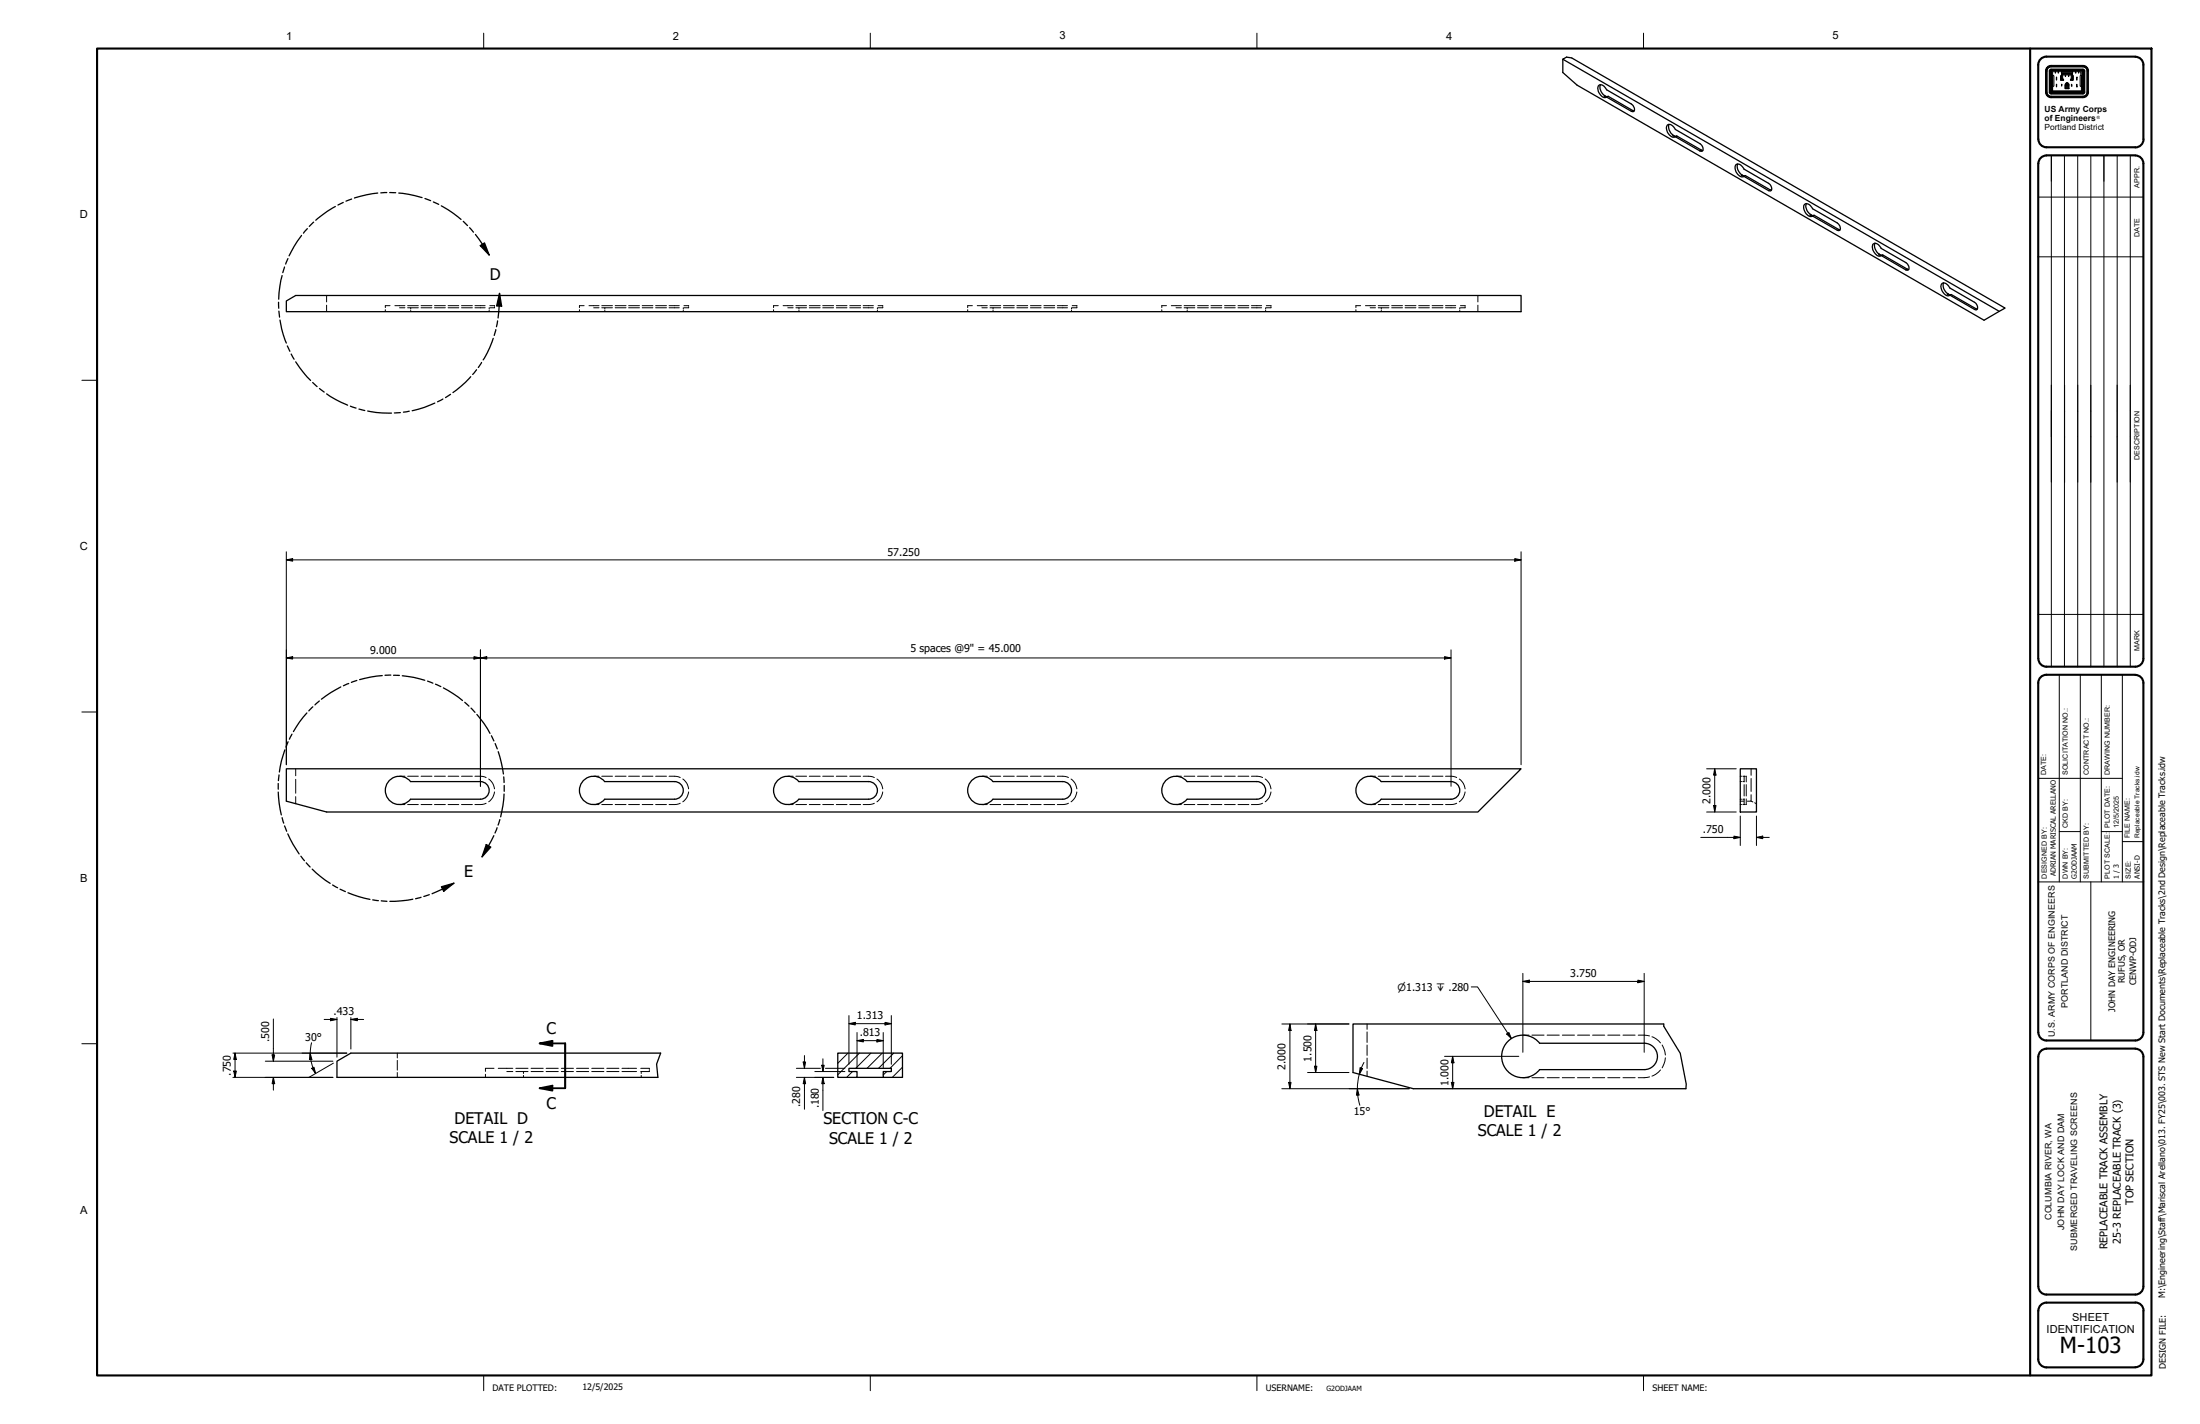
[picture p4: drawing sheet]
<svg xmlns="http://www.w3.org/2000/svg" width="864mm" height="559mm" viewBox="0 0 864 559" stroke-linecap="round" stroke-linejoin="round" font-family="sans-serif">
<!-- layer: Hatch (ANSI) -->
<path d="M332.9 413.3l-4 4M337.4 413.3l-8.5 8.5M341.9 413.3l-6 5.9M346.3 413.3l-5.9 5.9M350.8 413.3l-5.9 5.9M354.3 418.8l-4 4M354.3 414.3l-4.9 4.9M334.6 420.5l-2.2 2.3M348.1 420.5l-1.4 1.3" fill="none" stroke="#000" stroke-width=".39"/>
<!-- layer: Hidden (ANSI) -->
<g fill="none" stroke="#000" stroke-width=".39">
<path d="M128.2 116v2.5M128.2 119.8v2.5M153.1 120h-1.8v.7M155 120h3.9M160 120h4.2M165.3 120h4.2M170.6 120h4.2M175.9 120h4.2M181.2 120h4.2M186.4 120h4M192.3 120h1.8v.2M229.3 120h-1.8v.7"/>
<path d="M231.2 120h3.9M236.2 120h4.2M241.5 120h4.2M246.8 120h4.2M252.1 120h4.2M257.4 120h4.2M262.6 120h4M268.5 120h1.8v.2M305.5 120h-1.8v.7M307.4 120h3.9M312.4 120h4.2M317.7 120h4.2"/>
<path d="M323 120h4.2M328.3 120h4.2M333.6 120h4.2M338.8 120h4M344.7 120h1.8v.2M381.7 120h-1.8v.7M383.6 120h3.9M388.6 120h4.2M393.9 120h4.2M399.2 120h4.2M404.5 120h4.2M409.8 120h4.2"/>
<path d="M415 120h4M420.9 120h1.8v.2M457.9 120h-1.8v.7M459.8 120h3.9M464.8 120h4.2M470.1 120h4.2M475.4 120h4.2M480.7 120h4.2M486 120h4.2M491.2 120h4M497.1 120h1.8v.2M534.1 120h-1.8v.7"/>
<path d="M536 120h3.9M541 120h4.2M546.3 120h4.2M551.6 120h4.2M556.9 120h4.2M562.2 120h4.2M567.4 120h4M573.3 120h1.8v.2M580.1 116v2.5M580.1 119.8v2.5M151.3 121.5v.8M156.8 120.8h2.1"/>
<path d="M160 120.8h4.2M161.2 120.8v.5M161.2 121.8v.5M165.3 120.8h4.2M170.6 120.8h4.2M175.9 120.8h4.2M181.2 120.8h4.2M186.4 120.8h4M192 120.8v.5M192 121.8v.5M194.1 120.5v.3h-1.8M227.5 121.5v.8"/>
<path d="M233 120.8h2.1M236.2 120.8h4.2M237.4 120.8v.5M237.4 121.8v.5M241.5 120.8h4.2M246.8 120.8h4.2M252.1 120.8h4.2M257.4 120.8h4.2M262.6 120.8h4M268.2 120.8v.5M268.2 121.8v.5M270.3 120.5v.3h-1.8"/>
<path d="M303.7 121.5v.8M309.2 120.8h2.1M312.4 120.8h4.2M313.6 120.8v.5M313.6 121.8v.5M317.7 120.8h4.2M323 120.8h4.2M328.3 120.8h4.2M333.6 120.8h4.2M338.8 120.8h4M344.4 120.8v.5M344.4 121.8v.5"/>
<path d="M346.5 120.5v.3h-1.8M379.9 121.5v.8M385.4 120.8h2.1M388.6 120.8h4.2M389.8 120.8v.5M389.8 121.8v.5M393.9 120.8h4.2M399.2 120.8h4.2M404.5 120.8h4.2M409.8 120.8h4.2M415 120.8h4M420.6 120.8v.5"/>
<path d="M420.6 121.8v.5M422.7 120.5v.3h-1.8M456.1 121.5v.8M461.6 120.8h2.1M464.8 120.8h4.2M466 120.8v.5M466 121.8v.5M470.1 120.8h4.2M475.4 120.8h4.2M480.7 120.8h4.2M486 120.8h4.2M491.2 120.8h4"/>
<path d="M496.8 120.8v.5M496.8 121.8v.5M498.9 120.5v.3h-1.8M532.3 121.5v.8M537.8 120.8h2.1M541 120.8h4.2M542.2 120.8v.5M542.2 121.8v.5M546.3 120.8h4.2M551.6 120.8h4.2M556.9 120.8h4.2M562.2 120.8h4.2"/>
<path d="M567.4 120.8h4M573 120.8v.5M573 121.8v.5M575.1 120.5v.3h-1.8M116.1 301.7v2.7M116.1 305.8v5.5M116.1 312.6v2.8M156.8 304.6h2.1M156.8 315.7h2.1M160 304.6h4.2M160 315.7h4.2M165.3 304.6h4.2"/>
<path d="M165.3 315.7h4.2M170.6 304.6h4.2M170.6 315.7h4.2M175.9 304.6h4.2M175.9 315.7h4.2M181.2 304.6h4.2M181.2 315.7h4.2M186.4 304.6a7.8 7.8 0 0 1 4.4 .5M190.8 315.2a7.8 7.8 0 0 1-4.4 .5M191.8 305.7l1.6 1.7 .7 2.2M194.1 310.8l-.7 2.1-1.6 1.7M233 304.6h2.1"/>
<path d="M233 315.7h2.1M236.2 304.6h4.2M236.2 315.7h4.2M241.5 304.6h4.2M241.5 315.7h4.2M246.8 304.6h4.2M246.8 315.7h4.2M252.1 304.6h4.2M252.1 315.7h4.2M257.4 304.6h4.2M257.4 315.7h4.2M262.6 304.6a7.8 7.8 0 0 1 4.4 .5"/>
<path d="M267 315.2a7.8 7.8 0 0 1-4.4 .5M268 305.7l1.6 1.7 .7 2.2M270.3 310.8l-.7 2.1-1.6 1.7M309.2 304.6h2.1M309.2 315.7h2.1M312.4 304.6h4.2M312.4 315.7h4.2M317.7 304.6h4.2M317.7 315.7h4.2M323 304.6h4.2M323 315.7h4.2M328.3 304.6h4.2"/>
<path d="M328.3 315.7h4.2M333.6 304.6h4.2M333.6 315.7h4.2M338.8 304.6a7.8 7.8 0 0 1 4.4 .5M343.2 315.2a7.8 7.8 0 0 1-4.4 .5M344.2 305.7l1.6 1.7 .7 2.2M346.5 310.8l-.7 2.1-1.6 1.7M385.4 304.6h2.1M385.4 315.7h2.1M388.6 304.6h4.2M388.6 315.7h4.2M393.9 304.6h4.2"/>
<path d="M393.9 315.7h4.2M399.2 304.6h4.2M399.2 315.7h4.2M404.5 304.6h4.2M404.5 315.7h4.2M409.8 304.6h4.2M409.8 315.7h4.2M415 304.6a7.8 7.8 0 0 1 4.4 .5M419.4 315.2a7.8 7.8 0 0 1-4.4 .5M420.4 305.7l1.6 1.7 .7 2.2M422.7 310.8l-.7 2.1-1.6 1.7M461.6 304.6h2.1"/>
<path d="M461.6 315.7h2.1M464.8 304.6h4.2M464.8 315.7h4.2M470.1 304.6h4.2M470.1 315.7h4.2M475.4 304.6h4.2M475.4 315.7h4.2M480.7 304.6h4.2M480.7 315.7h4.2M486 304.6h4.2M486 315.7h4.2M491.2 304.6a7.8 7.8 0 0 1 4.4 .5"/>
<path d="M495.6 315.2a7.8 7.8 0 0 1-4.4 .5M496.6 305.7l1.6 1.7 .7 2.2M498.9 310.8l-.7 2.1-1.6 1.7M537.8 304.6h2.1M537.8 315.7h2.1M541 304.6h4.2M541 315.7h4.2M546.3 304.6h4.2M546.3 315.7h4.2M551.6 304.6h4.2M551.6 315.7h4.2M556.9 304.6h4.2"/>
<path d="M556.9 315.7h4.2M562.2 304.6h4.2M562.2 315.7h4.2M567.4 304.6a7.8 7.8 0 0 1 4.4 .5M571.8 315.2a7.8 7.8 0 0 1-4.4 .5M572.8 305.7l1.6 1.7 .7 2.2M575.1 310.8l-.7 2.1-1.6 1.7M683.1 304.6h.5M683.1 315.7h.5M683.1 313.6h.5M683.1 306.7h.5M683.1 314.4h1.4"/>
<path d="M684.1 304.6h.8M684.1 315.7h.6M684.1 313.6h.6M684.1 306.7h.6M684.7 313.5v2.2h.2M684.7 304.6v2.2M684.7 307.9v4.5M685.2 304.6h.3v2.2M685.5 313.5v2.2h-.3M685.5 307.9v4.5M687.4 311.8v2.6h-1.5M687.4 314.4l.7 .3"/>
<path d="M687.4 301.7v2.5M687.4 305.5v5.1M688.8 315l.7 .4M156 413.3v1.9M156 416.1v3.8M193.9 419.2h-3.3v1.2M195.6 419.2h5.7M202.5 419.2h4.8M208.5 419.2h4.7M214.4 419.2h4.7M220.3 419.2h4.8M226.3 419.2h4.8"/>
<path d="M232.3 419.2h4.7M238.2 419.2h4.8M244.2 419.2h5.7M251.5 419.2h3.4v.5M536.6 401.8v2.1M536.6 404.9v4.2M536.6 410.1v4M536.6 415.2v4.1M597.8 406.2h2.4M601.3 406.2h4.8M607.3 406.2h4.8M613.3 406.2h4.7"/>
<path d="M619.3 406.2h4.7M625.2 406.2h4.7M631.1 406.2h4.8M637.1 406.2h4.8M643.1 406.2l4.4 .3M648.5 406.8a7.4 7.4 0 0 1 3.3 2.5M651.8 419.9a7.4 7.4 0 0 1-3.3 2.4M652.5 410.1l1 2.6 .2 1.3M653.7 415.1l-.2 1.3-1 2.6M156 420.9v1.9M190.6 421.6v1.2M198.9 420.5h2.4"/>
<path d="M202.5 420.5h4.8M205.5 420.5v.8M205.5 422v.8M208.5 420.5h4.7M214.4 420.5h4.7M220.3 420.5h4.8M226.3 420.5h4.8M232.3 420.5h4.7M238.2 420.5h4.8M244.2 420.5h5.7M251.7 420.5v.8M251.7 422v.8"/>
<path d="M254.9 420.1v.4h-3.4M536.6 420.3v2.1M597.8 422.9h2.4M601.3 422.9h4.8M607.3 422.9h4.8M613.3 422.9h4.7M619.3 422.9h4.7M625.2 422.9h4.7M631.1 422.9h4.8M637.1 422.9h4.8M647.5 422.6l-4.4 .3"/>
</g>
<!-- layer: Visible (ANSI) -->
<g fill="none" stroke="#000" stroke-width=".51">
<path d="M613.5 23.2v5.2l5.6 5 159.7 92.3 8.3-4.8-170.1-98.2-2.1-.3-1.4 .8 171.3 99M628.3 33.3l-.2 .2a4.1 4.1 0 0 0 2.6 4.5M629.7 37.7l1.2 .3M630.7 38.1a2.45 2.45 0 0 1-3.1-1.9 1.85 1.85 0 0 1 .7-2.9 2.87 2.87 0 0 1 2.4 1.9l10.1 6a1.67 1.67 0 0 1 .3 2.6l-.7-.1-9.7-5.6 .6-.3 10.2 5.7M655.2 48.8a3.9 3.9 0 0 0 2.5 4.7M656.7 53.3l1.2 .2M657.7 53.7a3 3 0 0 1-3.5-3.2 1.35 1.35 0 0 1 .7-1.7 1.35 1.35 0 0 1 1.8 .7l1 1.3 9.6 5.6a1.9 1.9 0 0 1 .7 3l-.7-.2-9.6-5.5 .5-.4 10.2 5.8M682.1 64.3a3.9 3.9 0 0 0 2.6 4.8M683.6 68.8l1.2 .3M684.6 69.2a3 3 0 0 1-3.5-3.1 1.35 1.35 0 0 1 .7-1.7 1.35 1.35 0 0 1 1.8 .6l1 1.4 9.9 5.7a1.75 1.75 0 0 1 .4 2.8l-.7-.1-9.6-5.6 .5-.3 10.3 5.7M709.1 79.9a4 4 0 0 0 2.5 4.7M710.5 84.4l1.3 .2"/>
<path d="M711.5 84.8a3 3 0 0 1-3.5-3.1 1.39 1.39 0 0 1 .8-1.7 1.39 1.39 0 0 1 1.8 .6l.9 1.3 9.9 5.8a1.75 1.75 0 0 1 .5 2.8l-10.4-5.7 .6-.3 10.2 5.7M736 95.4a4 4 0 0 0 2.5 4.8M737.5 99.9l1.2 .3M112.4 118.1l3.7-2.1h481v6.3h-484.7zM738.4 100.3a2.13 2.13 0 0 1-2.9-1.6 2.01 2.01 0 0 1 .5-3.3 3.1 3.1 0 0 1 2.4 2.1l10 5.8a1.75 1.75 0 0 1 .5 2.7l-.7-.1-9.8-5.6 .6-.3 10.2 5.7M763 111a4.1 4.1 0 0 0 2.4 4.8 2.41 2.41 0 0 1-3.1-1.9 1.88 1.88 0 0 1 .7-2.9 3.3 3.3 0 0 1 2.4 2l9.7 5.6a1.9 1.9 0 0 1 .7 3l-10.4-5.8 .5-.2 10.3 5.7M764.4 115.5l1.2 .2M112.4 301.7h484.7l-17 16.9h-451.9l-15.8-4.2zM161.2 306.7a5.6 5.6 0 0 0-8.2-.6 5.6 5.6 0 0 0 0 8.1 5.6 5.6 0 0 0 8.2-.6M161.2 313.6h27.4M161.2 306.7h27.4M188.6 306.7a3.5 3.5 0 0 1 3.4 3.5 3.5 3.5 0 0 1-3.4 3.4"/>
<path d="M237.4 306.7h27.4a3.5 3.5 0 0 1 3.4 3.5 3.5 3.5 0 0 1-3.4 3.4h-27.4a5.6 5.6 0 0 1-8.1 .7 5.6 5.6 0 0 1-.1-8.2 5.6 5.6 0 0 1 8.2 .6M313.6 306.7a5.6 5.6 0 0 0-8.2-.6 5.6 5.6 0 0 0 0 8.1 5.6 5.6 0 0 0 8.2-.6M313.6 313.6h27.4M313.6 306.7h27.4M341 306.7a3.5 3.5 0 0 1 3.4 3.5 3.5 3.5 0 0 1-3.4 3.4M389.8 306.7h27.4a3.5 3.5 0 0 1 3.4 3.5 3.5 3.5 0 0 1-3.4 3.4h-27.4a5.6 5.6 0 0 1-8.1 .7 5.6 5.6 0 0 1-.1-8.2 5.6 5.6 0 0 1 8.2 .6M466 306.7a5.6 5.6 0 0 0-8.2-.6 5.6 5.6 0 0 0 0 8.1 5.6 5.6 0 0 0 8.2-.6M466 313.6h27.4M466 306.7h27.4M493.4 306.7a3.5 3.5 0 0 1 3.4 3.5 3.5 3.5 0 0 1-3.4 3.4M542.2 306.7h27.4a3.5 3.5 0 0 1 3.4 3.5 3.5 3.5 0 0 1-3.4 3.4h-27.4a5.6 5.6 0 0 1-8.1 .7 5.6 5.6 0 0 1-.1-8.2 5.6 5.6 0 0 1 8.2 .6M683.1 301.7h6.4v16.9h-6.4z"/>
<path d="M259.3 413.3h-121.6l-5.4 3.1v6.4h126M328.9 413.3h25.4v9.5h-7.6v-2.3h3.2v-1.3h-16.7v1.3h3.2v2.3h-7.5zM604.3 409.4h41.1a5.2 5.2 0 0 1 5.2 5.2 5.2 5.2 0 0 1-5.2 5.1h-41.1M604.4 409.4a8.4 8.4 0 0 0-12.2-1 8.4 8.4 0 0 0 0 12.3 8.4 8.4 0 0 0 12.2-1M653.1 401.8h-122v19.1l23.7 6.3h107M336.4 422.8h10.3"/>
</g>
<!-- layer: Visible Narrow (ANSI) -->
<path d="M630 37.6l-.3 .1M640.9 43.4l-.5 .3M657 53.1l-.3 .2M667.9 58.9l-.6 .3M683.9 68.7l-.3 .1M694.8 74.5l-.6 .3M710.8 84.2l-.3 .2M721.7 90l-.5 .4M737.7 99.8l-.2 .1M748.7 105.6l-.5 .3M764.7 115.3l-.3 .2M775.7 121.2l-.6 .2" fill="none" stroke="#000" stroke-width=".39"/>
<!-- layer: Break Line (ANSI) -->
<path d="M259.3 413.3l-1.6 4.3 .6 5.2M653.1 401.8v.9l6.5 10.6 2.3 12.1-.1 1.8" fill="none" stroke="#000" stroke-width=".51"/>
<!-- layer: Detail Boundary (ANSI) -->
<g fill="none" stroke="#000" stroke-width=".51">
<path d="M134.7 79.4l-2 1.1M138 78.1l-2.2 .8M148.3 75.8l-4.5 .7-4.7 1.2M151.8 75.6l-2.3 .1M153 75.6h2.3M156.5 75.8l4 .5 5.2 1.2M166.8 77.9l2.2 .8M170.1 79.2l2.1 1M118.4 92.4l-3 4.3-1.9 3.7M120.6 89.7l-1.5 1.8M123.1 87.2l-1.7 1.6M131.6 81l-3.1 1.9-4.5 3.5"/>
<path d="M173.2 80.8l4.7 2.9 3.1 2.4M181.9 86.9l1.6 1.6M184.3 89.3l1.6 1.8M186.6 92l5.4 8.1M188.5 96.4l1.7-1.1 1.8 4.8zM109.3 118.6l.1 2.4M110.7 108.1l-.8 4.3-.5 5M111.7 104.8l-.7 2.2M113 101.5l-.9 2.1M196.1 115.1l.8 5h-2zM196.1 115.1l-.6 9.7M109.5 122.1l.2 2.4"/>
<path d="M109.9 125.6l.7 3.4 1.8 5.6M112.8 135.8l1 2.1M114.3 138.9l1.1 2.1M193.6 132.8l-1.3 3.5-2.6 4.9M194.6 129.3l-.6 2.3M195.3 125.9l-.4 2.3M116.1 142l2.9 4.1 2.9 3.2M122.7 150.1l1.8 1.6M125.4 152.5l1.9 1.4M128.2 154.6l3.6 2.2 4.7 2.2M137.5 159.4l2.3 .7M170.7 158.2l-4.2 1.7-4.7 1.3"/>
<path d="M173.9 156.6l-2.1 1.1M176.8 154.7l-1.9 1.3M184.8 147.8l-3.8 3.8-3.2 2.5M187.1 145.1l-1.6 1.8M189 142.2l-1.2 2M140.9 160.5l2.3 .6M144.3 161.3l3.3 .6 6.1 .2M157.2 161.9l-2.4 .2M160.7 161.4l-2.3 .3M120.5 279.8l-2.9 3.5-2.4 3.8M122.8 277.4l-1.6 1.6M125.3 275.1l-1.7 1.5"/>
<path d="M133.8 269.6l-3.9 2.2-3.7 2.6M136.9 268.2l-2.1 .9M140.1 267l-2.2 .8M150.1 265.1l-4.6 .6-4.3 1M153.4 264.9l-2.3 .1M154.5 265h2.3M157.9 265.2l4.5 .6 4.4 1.2M167.8 267.3l2.1 .8M170.9 268.5l2.1 .9M174.1 269.9l3.8 2.3 3.6 2.7M182.4 275.6l1.7 1.5M184.9 277.9l1.5 1.6"/>
<path d="M111.8 294.3l-1.3 4.2-.8 4.5M113.1 291.1l-.8 2.1M114.6 288.1l-1 2M187.2 280.4l2.8 3.5 2.3 3.9M192.9 288.7l1 2.1M194.4 291.8l.8 2.1M195.6 295l1.2 4.3 .8 4.4M109.2 310.8l.4 4.5 .8 4.5M109.2 307.5v2.2M109.5 304.1l-.2 2.2M197.7 304.9l.2 2.2M197.9 311.6l-.5 4.5-.9 4.4"/>
<path d="M197.9 308.2v2.3M110.7 320.9l.7 2.1M111.7 324.1l.8 2.1M113 327.2l2 4.1 2.4 3.8M118.1 336l1.4 1.8M120.2 338.6l1.5 1.6M190.9 331.4l1.8 1-3.5 3.8zM193.9 327.9l-4.7 8.3M195.1 324.8l-.8 2.1M196.2 321.6l-.7 2.2M122.6 341.1l3.3 2.9 3.7 2.6M130.6 347.3l1.9 1.1"/>
<path d="M133.5 348.9l2.1 1M136.6 350.3l4.2 1.6 4.4 1M146.3 353.1l2.2 .3M149.7 353.5l2.2 .2M162.1 352.9l-4.6 .6-4.5 .2M165.3 352.1l-2.2 .6M168.5 351.1l-2.1 .7M173.3 348l4.9-1.4-4 3.2zM178.2 346.6l-8.6 4.1"/>
</g>
<g fill="#000">
<path d="M188.5 96.4l1.7-1.1 1.8 4.8z" fill-rule="evenodd"/>
<path d="M196.1 115.1l.8 5h-2z" fill-rule="evenodd"/>
<path d="M190.9 331.4l1.8 1-3.5 3.8z" fill-rule="evenodd"/>
<path d="M173.3 348l4.9-1.4-4 3.2z" fill-rule="evenodd"/>
</g>
<!-- layer: Section Line (ANSI) -->
<path d="M211.8 409.4l5.1-1v2.1zM211.8 409.4h10.1v17.6h-10.1M211.8 427l5.1-1v2z" fill="none" stroke="#000" stroke-width=".7"/>
<g fill="#000">
<path d="M211.8 409.4l5.1-1v2.1z" fill-rule="evenodd"/>
<path d="M211.8 427l5.1-1v2z" fill-rule="evenodd"/>
</g>
<!-- layer: Castle -->
<g fill="none" stroke="#000" stroke-width=".39">
<path d="M803 36.2l.6 1.5 1.5 .7M803 27.8v8.4M803.1 27.8v8.4M803.1 36.2l.6 1.4 1.4 .6M803.3 27.8v8.9l.9 1.1 .9 .2M803.4 27.8l.1 8.8 .8 1.1 .8 .2M803.6 27.8v8.4l.3 .9 1.2 .6M804.4 27.8v8.4l.2 .5 .5 .2M804.5 27.8v8.4l.6 .6M804.7 27.8v8.4l.4 .4M804.9 27.8v8.4l.2 .2M805.1 27.8v8.5"/>
<path d="M805.1 27.7v.1M805.1 27.6l-.2 .2M805.1 27.4l-.4 .4M805.1 27.2l-.6 .6M805.1 27.1l-.5 .2-.2 .5M805.1 26.3l-.9 .3-.6 1.2M805.1 26.1l-1.2 .5-.5 1.2M805.1 26l-1.3 .5-.5 1.3M805.1 25.8l-1.4 .6-.6 1.4M805.1 25.7l-1.5 .6-.6 1.5M805.2 27.7l12.6 .1M805.2 27.6h12.5l.2 .2"/>
<path d="M805.2 27.4h12.5l.4 .4M805.2 27.2h12.5l.6 .6M805.2 27.1h12.5l.5 .2 .2 .5M805.2 26.3h12.5l1.2 .6 .3 .9M805.2 26.1h12.5l1.2 .5 .5 1.2M805.2 26h12.5l1.3 .5 .5 1.3M805.2 25.8l13 .1 1.2 .9 .3 1M805.2 25.7h13l1.3 1 .3 1.1M805.2 38.2h12.4M805.3 27.8v8.3h12.2v-8.3M805.4 27.8v8.1h11.9v-8.1M805.5 27.7h3.7l-.3 3.6h.9l-.3-.6v-1.6h3.7l-.2 2.2h.8l-.2-3.5h3.7v1.5l-.3 .5v4l.4 .3v1.7h-11.8l.2-6-.3-.5z"/>
<path d="M805.6 29.7v4.2M805.8 28.1h1v.6l.1-.6h1v.6l.1-.6h1.2l-.3 3.5h1.2v-.5l-.4-.2v-1.5h1v.6l.1-.6h1.2v.6l.1-.6h1v1.5l-.4 .7h1.1l-.2-3.5h1.1v.6l.2-.6h1v.6l.1-.6h.8l-.3 5.7 .6 .2v1.7h-11.3v-1.6l.5-.4v-3.9l-.5-.4zM805.8 29.8v4M807.2 33.1l.1 1zM807.2 30.3l.1 1.1zM809.2 29.8v1.3h.3l-.3-.2M809.2 33.1l.2 .7zM809.5 28.1h3.8M809.5 29h3.8M809.5 28.8h3.8M809.5 28.7h3.8M809.5 28.6h3.8"/>
<path d="M809.5 28.3h3.8M809.5 28h3.8M810.6 33.3h1.6v1.5h-1.6zM810.6 33.3a.81 .81 0 0 1 .9-.9 .81 .81 0 0 1 .7 1M810.8 33.3v1.5M811 33.3v1.5M811.1 34.8l.1-1.5 .2-.4 .3 1.9M811.4 32.8l.4 .6v1.4M811.4 32.5l-.6 .8M811.4 32.6l.6 .5v1.7M811.4 32.7l-.4 .6M811.5 33.4l-.1 1.4"/>
<path d="M813.1 33.1l.2 .7zM813.6 29.8v1.3h-.4l.4-.2M815.1 30.3l.2 1.1zM815.1 33.1l.2 1zM817.1 29.8v4M817.2 29.7v4.2M817.8 27.8v8.5h-12.6M817.9 27.8v8.4M817.9 36.2l-.2 .2h-12.5M818.1 27.8l-.2 8.7-12.7 .1M818.2 27.8v8.4M818.3 36.2l-.6 .6h-12.5"/>
<path d="M818.4 27.8v8.4l-.2 .5-.5 .2h-12.5M819.2 27.8v8.4l-.6 1.2-.9 .3h-12.5M819.3 27.8v8.4M819.4 36.2l-.5 1.2-1.2 .5h-12.5M819.5 27.8v8.4l-.2 .9-.7 .7-.9 .2h-12.5M819.7 27.8l-.1 8.9-.9 1.2-1 .3M819.8 27.8v8.4l-.3 1.1-.7 .8-1.1 .3h-12.5"/>
</g>
<!-- layer: 0 -->
<path d="M38.1 19h806.4v520.8h-806.4zM796.9 19v520.8" fill="none" stroke="#000" stroke-width=".83"/>
<!-- layer: G-ANNO-TTLB -->
<g fill="none" stroke="#000" stroke-width=".39">
<path d="M189.9 13v6M341.6 13v6M493.4 13v6M645.2 13v6M805.2 61v10.1M825.9 61v10.1M32.1 149.2h6M805.2 151.1v20.3M810.5 151.1v38.1M815.6 151.1v38.1M820.7 151.1v38.1M831.1 151.1v38.1"/>
<path d="M836.2 151.1v38.1M805.2 161.3v27.9M32.1 279.4h6M808.4 264.8v81.3M816.6 264.8v81.3M824.9 264.8v81.3M833.1 264.8v81.3M808.4 326.3h8.2M824.9 326.3h8.2M833.1 330.3h8.3M799.9 346.1h41.7M820.7 346.1v62.2"/>
<path d="M32.1 409.6h6M189.9 539.8v5.9M341.6 539.8v5.9M493.4 539.8v5.9M645.2 539.8v5.9"/>
</g>
<g fill="none" stroke="#000" stroke-width=".83">
<path d="M803.3 22.2h34.9M803.3 22.2a3.2 3.2 0 0 0-3.2 3.2v29.2M838.2 22.3a3.1 3.1 0 0 1 3.2 3.1v29.2M800.2 54.6a3.1 3.1 0 0 0 3.1 3.2M841.4 54.6a3.2 3.2 0 0 1-3.2 3.2h-34.9M800.1 64.1v194.3M803.3 61h34.9M803.3 61a3.1 3.1 0 0 0-3.1 3.2M838.2 61a3.1 3.1 0 0 1 3.2 3.2v194.2a3.1 3.1 0 0 1-3.2 3.2h-34.9M800.2 258.5a3.1 3.1 0 0 0 3.1 3.1M803.3 264.8h34.9M803.3 264.8a3.2 3.2 0 0 0-3.2 3.2v137.1"/>
<path d="M838.2 264.9a3.1 3.1 0 0 1 3.2 3.1v137.1M800.1 414.7v90.1M800.2 405.2a3.1 3.1 0 0 0 3.1 3.1M803.3 411.5h34.9M803.3 411.5a3.1 3.1 0 0 0-3.1 3.2M838.2 411.5a3.1 3.1 0 0 1 3.2 3.2M841.4 405.2a3.1 3.1 0 0 1-3.2 3.1h-34.9M841.4 414.7v90.2a3.1 3.1 0 0 1-3.2 3.1h-34.9M800.1 514.3v19.1a3.2 3.2 0 0 0 3.2 3.2M800.2 504.9a3.1 3.1 0 0 0 3.1 3.1M803.3 511.2h34.9M803.3 511.2a3.1 3.1 0 0 0-3.1 3.1"/>
<path d="M838.2 511.1a3.1 3.1 0 0 1 3.2 3.2v19.1a3.1 3.1 0 0 1-3.2 3.1M803.3 536.6h34.9"/>
</g>
<!-- layer: G-ANNO-TTBL -->
<path d="M800.1 77.3h41.3M805.2 61v200.6M810.4 61v200.6M815.6 61v200.6M820.7 61v200.6M825.9 61v200.6M831.1 61v200.6M836.2 61v200.6M799.9 100.8h41.3M799.9 241.1h41.3M800.1 305.4h33" fill="none" stroke="#000" stroke-width=".39"/>
<!-- layer: Dimension (ANSI) -->
<g fill="none" stroke="#000" stroke-width=".39">
<path d="M112.4 219.7l2.5-.5v1zM112.4 219.7h484.7M112.4 216.5v83.6M594.6 219.2l2.5 .5-2.5 .5zM597.1 216.5v83.6M112.4 258.2l2.5-.5v.9zM112.4 258.2h457.2M186.1 257.7l2.5 .5-2.5 .4zM188.6 258.2l2.5-.5v.9zM188.6 255v53.5M567.1 257.7l2.5 .5-2.5 .4zM569.6 255v53.5"/>
<path d="M669.9 318.6h11.6M669.9 301.7h11.6M672.7 316.1h.9l-.5 2.5zM673.1 301.7l.5 2.5h-.9zM673.1 301.7v16.9M667.6 328.6h15.5M680.7 328.1l2.4 .5-2.4 .5zM683.1 320.2v11.6M689.5 328.6l2.5-.5v1zM689.5 328.6h5M689.5 320.2v11.6M107.3 399.9v16.5"/>
<path d="M129.7 399.6l2.6 .4-2.6 .6zM132.3 399.3v15.5M137.7 399.3v12.4M333.2 398.5v19.1M349.9 398.5v19.1M597.8 385.1l2.5-.5v1zM597.8 385.1h47.6M597.8 382v30.9M642.9 384.6l2.5 .5-2.5 .5zM645.4 382v30.9M91.4 413.3h44.7M92.3 413.3l.5 2.4h-1z"/>
<path d="M92.3 413.3v9.5M104.1 416.4h26.6M106.8 414h1l-.5 2.4zM121.7 413.3l.7 2.4-.9 .1zM121.7 413.3l.2 2.4M122 415.7l.9 3.3M122.3 409.2l-.5 4M122.4 419.2l.9-.4 .6 2.5zM122.8 419l1.1 2.3M127.3 400h5M130.9 417.2l-9.7 5.6M137.7 400l2.6-.4v1z"/>
<path d="M137.7 400h5M312.6 419.2h9.5M315.3 416.8h.9l-.4 2.4zM315.8 414.2v5M322.6 418h.9l-.5 2.5zM323 415.5v5M324 419.2h7.7M333.2 401.7l2.5-.5v1zM333.2 401.7h16.7M336.4 408.4l2.5-.5v1zM336.4 408.4h10.3M336.4 405.2v13.7"/>
<path d="M344.2 407.9l2.5 .5-2.5 .5zM346.7 405.2v13.7M347.4 401.2l2.5 .5-2.5 .5zM503.2 401.8h26.3M506.3 401.8l.5 2.6h-1zM506.3 401.8v25.4M516 418.4h1l-.6 2.5zM516.4 401.8l.6 2.6h-1zM516.4 401.8v19.1M533.9 419l1 .4-1.3 2.2zM534.4 419.2l-1.1 3.8-.5 4.3M535.4 416.9l-1 2.3"/>
<path d="M567.1 414.5h29.1M570.2 414.5l.5 2.6h-1zM570.2 414.5v12.7M91.4 422.8h39.3M91.8 420.3h1l-.5 2.5zM107.3 422.8l.5 2.5h-1zM107.3 422.8v5M312.6 422.8h14.7M315.8 422.8l.4 2.5h-.9zM315.8 422.8v12.5M319.8 420.5h11.9M323 422.8l.5 2.5h-.9z"/>
<path d="M323 422.8v13M503.2 427.2h50M505.8 424.8h1l-.5 2.4zM513.3 420.9h16.2M532.8 427.2l.7 2.5-1.1 .1zM532.8 427.2l.2 3.1 .8 3.4M569.7 424.8h1l-.5 2.4z"/>
</g>
<g fill="#000">
<path d="M112.4 219.7l2.5-.5v1z" fill-rule="evenodd"/>
<path d="M594.6 219.2l2.5 .5-2.5 .5z" fill-rule="evenodd"/>
<path d="M112.4 258.2l2.5-.5v.9z" fill-rule="evenodd"/>
<path d="M186.1 257.7l2.5 .5-2.5 .4z" fill-rule="evenodd"/>
<path d="M188.6 258.2l2.5-.5v.9z" fill-rule="evenodd"/>
<path d="M567.1 257.7l2.5 .5-2.5 .4z" fill-rule="evenodd"/>
<path d="M672.7 316.1h.9l-.5 2.5z" fill-rule="evenodd"/>
<path d="M673.1 301.7l.5 2.5h-.9z" fill-rule="evenodd"/>
<path d="M680.7 328.1l2.4 .5-2.4 .5z" fill-rule="evenodd"/>
<path d="M689.5 328.6l2.5-.5v1z" fill-rule="evenodd"/>
<path d="M137.7 400l2.6-.4v1z" fill-rule="evenodd"/>
<path d="M597.8 385.1l2.5-.5v1z" fill-rule="evenodd"/>
<path d="M642.9 384.6l2.5 .5-2.5 .5z" fill-rule="evenodd"/>
<path d="M92.3 413.3l.5 2.4h-1z" fill-rule="evenodd"/>
<path d="M106.8 414h1l-.5 2.4z" fill-rule="evenodd"/>
<path d="M122.4 419.2l.9-.4 .6 2.5z" fill-rule="evenodd"/>
<path d="M121.7 413.3l.7 2.4-.9 .1z" fill-rule="evenodd"/>
<path d="M129.7 399.6l2.6 .4-2.6 .6z" fill-rule="evenodd"/>
<path d="M315.3 416.8h.9l-.4 2.4z" fill-rule="evenodd"/>
<path d="M322.6 418h.9l-.5 2.5z" fill-rule="evenodd"/>
<path d="M333.2 401.7l2.5-.5v1z" fill-rule="evenodd"/>
<path d="M336.4 408.4l2.5-.5v1z" fill-rule="evenodd"/>
<path d="M344.2 407.9l2.5 .5-2.5 .5z" fill-rule="evenodd"/>
<path d="M347.4 401.2l2.5 .5-2.5 .5z" fill-rule="evenodd"/>
<path d="M506.3 401.8l.5 2.6h-1z" fill-rule="evenodd"/>
<path d="M516 418.4h1l-.6 2.5z" fill-rule="evenodd"/>
<path d="M516.4 401.8l.6 2.6h-1z" fill-rule="evenodd"/>
<path d="M533.9 419l1 .4-1.3 2.2z" fill-rule="evenodd"/>
<path d="M570.2 414.5l.5 2.6h-1z" fill-rule="evenodd"/>
<path d="M91.8 420.3h1l-.5 2.5z" fill-rule="evenodd"/>
<path d="M107.3 422.8l.5 2.5h-1z" fill-rule="evenodd"/>
<path d="M315.8 422.8l.4 2.5h-.9z" fill-rule="evenodd"/>
<path d="M323 422.8l.5 2.5h-.9z" fill-rule="evenodd"/>
<path d="M505.8 424.8h1l-.5 2.4z" fill-rule="evenodd"/>
<path d="M532.8 427.2l.7 2.5-1.1 .1z" fill-rule="evenodd"/>
<path d="M569.7 424.8h1l-.5 2.4z" fill-rule="evenodd"/>
</g>
<!-- layer: Symbol (ANSI) -->
<path d="M577.5 387.3h2.5l13.3 20.2M591.4 405.8l.9-.6 1 2.3z" fill="none" stroke="#000" stroke-width=".39"/>
<path d="M591.4 405.8l.9-.6 1 2.3z" fill-rule="evenodd" fill="#000"/>
<text font-size="8.7" x="808.6" y="531.1">M-103</text>
<g font-size="6.3">
<text x="192.3" y="109.8">D</text>
<text x="182.2" y="344">E</text>
<text x="214.6" y="405.8">C</text>
<text x="214.6" y="435.2">C</text>
<text x="178.4" y="441">DETAIL D</text>
<text x="323.2" y="441.3">SECTION C-C</text>
<text x="582.4" y="438.3">DETAIL E</text>
<text x="176.5" y="448.6">SCALE 1 / 2</text>
<text x="325.4" y="448.8">SCALE 1 / 2</text>
<text x="580.1" y="445.8">SCALE 1 / 2</text>
</g>
<g font-size="4.4">
<text x="112.3" y="15.6">1</text>
<text x="264.1" y="15.6">2</text>
<text x="415.9" y="15.5">3</text>
<text x="567.6" y="15.6">4</text>
<text x="719.4" y="15.5">5</text>
<text x="31.4" y="85.7">D</text>
<text x="31.4" y="215.9">C</text>
<text x="31.5" y="346.1">B</text>
<text x="31.5" y="476.2">A</text>
</g>
<g font-size="4.3">
<text x="813.4" y="518.3">SHEET</text>
<text x="803.4" y="523">IDENTIFICATION</text>
</g>
<g font-size="4.2">
<text x="348.4" y="218.1">57.250</text>
<text x="145.3" y="256.5">9.000</text>
<text x="357.4" y="255.7">5 spaces @9&quot; = 45.000</text>
<text x="671.4" y="315.3" transform="rotate(-90 671.4 315.3)">2.000</text>
<text x="668.5" y="327">.750</text>
<text x="616.4" y="383.5">3.750</text>
<text x="130.9" y="398.4">.433</text>
<text x="336.4" y="400">1.313</text>
<text x="337.5" y="406.7">.813</text>
<text x="105.7" y="408.8" transform="rotate(-90 105.7 408.8)">.500</text>
<text x="119.8" y="408.4">30°</text>
<text x="504.6" y="419.8" transform="rotate(-90 504.6 419.8)">2.000</text>
<text x="514.8" y="416.6" transform="rotate(-90 514.8 416.6)">1.500</text>
<text x="90.6" y="422.1" transform="rotate(-90 90.6 422.1)">.750</text>
<text x="568.6" y="426.1" transform="rotate(-90 568.6 426.1)">1.000</text>
<text x="314.1" y="434.5" transform="rotate(-90 314.1 434.5)">.280</text>
<text x="321.4" y="435" transform="rotate(-90 321.4 435)">.180</text>
<text x="531.4" y="437.6">15°</text>
<text x="837.5" y="472.8" transform="rotate(-90 837.5 472.8)">TOP SECTION</text>
<text x="827.3" y="490.3" transform="rotate(-90 827.3 490.3)">REPLACEABLE TRACK ASSEMBLY</text>
<text x="832.5" y="488" transform="rotate(-90 832.5 488)">25-3 REPLACEABLE TRACK (3)</text>
</g>
<text font-size="3.9" x="548.6" y="388.8">⌀1.313 ↧ .280</text>
<g font-size="3.5">
<text x="834.1" y="385.8" transform="rotate(-90 834.1 385.8)">RUFUS, OR</text>
<text x="838.5" y="386.7" transform="rotate(-90 838.5 386.7)">CENWP-ODJ</text>
<text x="811.7" y="395.5" transform="rotate(-90 811.7 395.5)">PORTLAND DISTRICT</text>
<text x="830.3" y="397" transform="rotate(-90 830.3 397)">JOHN DAY ENGINEERING</text>
<text x="806.6" y="407" transform="rotate(-90 806.6 407)">U.S. ARMY CORPS OF ENGINEERS</text>
<text x="805.2" y="478.8" transform="rotate(-90 805.2 478.8)">COLUMBIA RIVER, WA</text>
<text x="810.3" y="482.7" transform="rotate(-90 810.3 482.7)">JOHN DAY LOCK AND DAM</text>
<text x="815.4" y="490.8" transform="rotate(-90 815.4 490.8)">SUBMERGED TRAVELING SCREENS</text>
<text x="849.9" y="509.5" transform="rotate(-90 849.9 509.5)">M:\Engineering\Staff\Mariscal Arellano\013. FY25\003. STS New Start Documents\Replaceable Tracks\2nd Design\Replaceable Tracks.idw</text>
<text x="850.2" y="537.2" transform="rotate(-90 850.2 537.2)">DESIGN FILE:</text>
<text x="193.4" y="545.8">DATE PLOTTED:</text>
<text x="228.6" y="545.6">12/5/2025</text>
<text x="496.9" y="545.8">USERNAME:</text>
<text x="648.7" y="546">SHEET NAME:</text>
</g>
<g font-size="3.3">
<text x="802.6" y="44">US Army Corps</text>
<text x="802.6" y="47.6">of Engineers</text>
<text x="802.6" y="51.1">Portland District</text>
</g>
<g font-size="2.8">
<text x="839.8" y="73.7" transform="rotate(-90 839.8 73.7)">APPR.</text>
<text x="839.8" y="93" transform="rotate(-90 839.8 93)">DATE</text>
<text x="839.8" y="180.5" transform="rotate(-90 839.8 180.5)">DESCRIPTION</text>
<text x="839.8" y="255.3" transform="rotate(-90 839.8 255.3)">MARK</text>
<text x="803.2" y="304.2" transform="rotate(-90 803.2 304.2)">DATE:</text>
<text x="811.7" y="304.2" transform="rotate(-90 811.7 304.2)">SOLICITATION NO.:</text>
<text x="820" y="304.2" transform="rotate(-90 820 304.2)">CONTRACT NO.:</text>
<text x="828.2" y="304.2" transform="rotate(-90 828.2 304.2)">DRAWING NUMBER:</text>
<text x="811.7" y="325" transform="rotate(-90 811.7 325)">CKD BY:</text>
<text x="828.2" y="325" transform="rotate(-90 828.2 325)">PLOT DATE:</text>
<text x="831.7" y="325" transform="rotate(-90 831.7 325)">12/5/2025</text>
<text x="836.1" y="329" transform="rotate(-90 836.1 329)">FILE NAME:</text>
<text x="803.5" y="344.8" transform="rotate(-90 803.5 344.8)">DESIGNED BY:</text>
<text x="807" y="343.9" transform="rotate(-90 807 343.9)">ADRIAN MARISCAL ARELLANO</text>
<text x="811.7" y="344.8" transform="rotate(-90 811.7 344.8)">DWN BY:</text>
<text x="815.2" y="344.8" transform="rotate(-90 815.2 344.8)">G2ODJAAM</text>
<text x="820" y="344.8" transform="rotate(-90 820 344.8)">SUBMITTED BY:</text>
<text x="828.2" y="344.8" transform="rotate(-90 828.2 344.8)">PLOT SCALE:</text>
<text x="831.7" y="344.8" transform="rotate(-90 831.7 344.8)">1 / 3</text>
<text x="836.5" y="344.8" transform="rotate(-90 836.5 344.8)">SIZE:</text>
<text x="840" y="344.8" transform="rotate(-90 840 344.8)">ANSI-D</text>
<text x="520.7" y="545.8">G2ODJAAM</text>
</g>
<text font-size="2.6" x="839.8" y="329" transform="rotate(-90 839.8 329)">Replaceable Tracks.idw</text>
<text font-size="1.7" x="823.2" y="46.5">®</text>
</svg>
